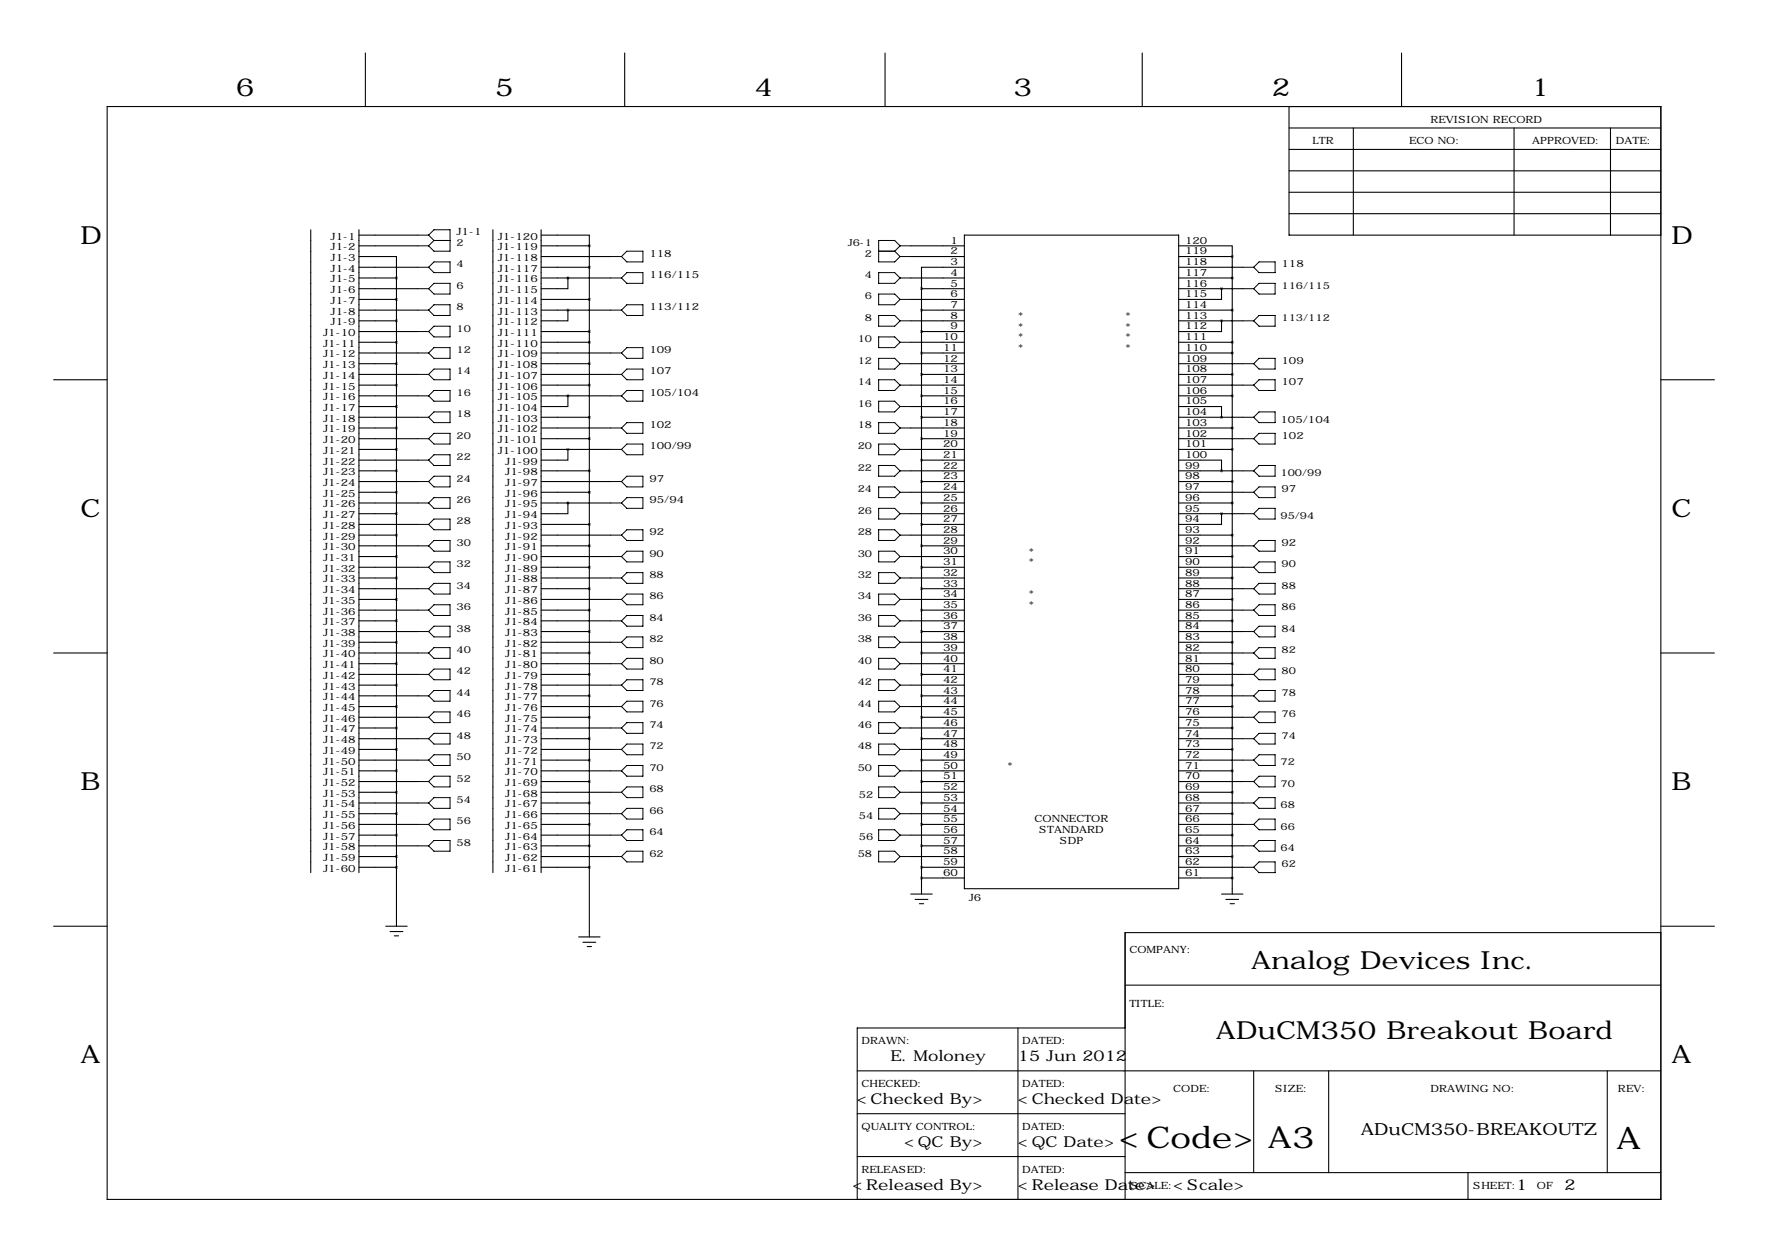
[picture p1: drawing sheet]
<svg xmlns="http://www.w3.org/2000/svg" width="419mm" height="297mm" viewBox="0 0 419 297" stroke-linecap="round" stroke-linejoin="round" font-family="sans-serif">
<g fill="none" stroke="#000" stroke-width=".25">
<path d="M86.6 12.6v12.7M148.1 12.6v12.7M209.8 12.6v12.7M270.8 12.6v12.7M332.2 12.6v12.7M25.4 25.3h368.3v259h-368.3zM305.6 30.3h88.1M305.6 35.4h88.1M305.6 25.3v30.4h88.1M320.8 30.3v25.4M358.9 30.3v25.4M381.8 30.3v25.4"/>
<path d="M73.7 54.5v152.4M85.1 55.7h14M85.1 54.5v152.4M85.1 58.3h14M116.8 54.5v152.4M128.3 55.7h11.4v2.6M128.3 58.3h11.4M128.3 54.5v152.4M139.7 58.3v163.8M215.9 58.3h12.7M228.6 55.7h50.8v155h-50.8zM279.4 58.3h12.7v2.5"/>
<path d="M305.6 40.5h88.1M305.6 45.6h88.1M305.6 50.7h88.1M85.1 60.8h8.9v5.1M85.1 63.4h14M85.1 65.9h8.9M85.1 68.4h14M85.1 71h8.9M85.1 73.5h14M85.1 76.1h8.9M85.1 78.6h14M94 65.9v153.7"/>
<path d="M128.3 60.8h16.5M128.3 63.4h11.4M128.3 65.9h16.5M128.3 71h11.4M128.3 73.5h16.5M128.3 78.6h11.4M134.6 73.5v2.6h-6.3M134.6 65.9v2.5h-6.3M215.9 60.8h12.7M215.9 65.9h12.7M215.9 71h12.7M215.9 76.1h12.7"/>
<path d="M218.4 68.4h10.2M218.4 73.5h10.2M218.4 78.6h10.2M218.4 68.4v143.5M228.6 63.4h-10.2v5M279.4 60.8h12.7M279.4 63.4h15.2M279.4 65.9h12.7M279.4 68.4h15.2M279.4 73.5h12.7M279.4 76.1h15.2M289.6 68.4v2.6h-10.2"/>
<path d="M289.6 76.1v2.5h-10.2M292.1 60.8v151.1M12.7 90h12.7M85.1 81.1h8.9M85.1 83.7h14M85.1 86.2h8.9M85.1 88.8h14M85.1 91.3h8.9M85.1 93.8h14M85.1 96.4h8.9M85.1 98.9h14M128.3 81.1h11.4"/>
<path d="M128.3 83.7h16.5M128.3 86.2h11.4M128.3 88.8h16.5M128.3 91.3h11.4M128.3 93.8h16.5M128.3 98.9h11.4M134.6 93.8v2.6h-6.3M215.9 81.1h12.7M215.9 86.2h12.7M215.9 91.3h12.7M215.9 96.4h12.7M218.4 83.7h10.2"/>
<path d="M218.4 88.8h10.2M218.4 93.8h10.2M218.4 98.9h10.2M279.4 96.4h10.2v2.5M279.4 81.1h12.7M279.4 83.7h12.7M279.4 86.2h15.2M279.4 88.8h12.7M279.4 91.3h15.2M279.4 93.8h12.7M279.4 98.9h15.2M393.7 90h12.7"/>
<path d="M85.1 101.5h8.9M85.1 104h14M85.1 106.5h8.9M85.1 109.1h14M85.1 111.6h8.9M85.1 114.2h14M85.1 116.7h8.9M85.1 119.2h14M128.3 101.5h16.5M128.3 104h11.4M128.3 106.5h16.5M128.3 111.6h11.4"/>
<path d="M128.3 114.2h16.5M128.3 116.7h11.4M128.3 119.2h16.5M134.6 119.2v2.6h-6.3M134.6 106.5v2.6h-6.3M215.9 101.5h12.7M215.9 106.5h12.7M215.9 111.6h12.7M215.9 116.7h12.7M218.4 104h10.2M218.4 109.1h10.2M218.4 114.2h10.2"/>
<path d="M218.4 119.2h10.2M279.4 109.1h10.2v2.5M279.4 101.5h12.7M279.4 104h15.2M279.4 106.5h12.7M279.4 111.6h15.2M279.4 114.2h12.7M279.4 116.7h15.2M279.4 119.2h12.7M85.1 121.8h8.9M85.1 124.3h14M85.1 126.9h8.9"/>
<path d="M85.1 129.4h14M85.1 131.9h8.9M85.1 134.5h14M85.1 137h8.9M85.1 139.6h14M128.3 124.3h11.4M128.3 126.9h16.5M128.3 129.4h11.4M128.3 131.9h16.5M128.3 134.5h11.4M128.3 137h16.5M128.3 139.6h11.4"/>
<path d="M215.9 121.8h12.7M215.9 126.9h12.7M215.9 131.9h12.7M215.9 137h12.7M218.4 124.3h10.2M218.4 129.4h10.2M218.4 134.5h10.2M218.4 139.6h10.2M279.4 121.8h15.2M279.4 126.9h12.7M279.4 129.4h15.2M279.4 131.9h12.7"/>
<path d="M279.4 134.5h15.2M279.4 137h12.7M279.4 139.6h15.2M289.6 121.8v2.5h-10.2M12.7 154.8h12.7M85.1 154.8h14M85.1 142.1h8.9M85.1 144.6h14M85.1 147.2h8.9M85.1 149.7h14M85.1 152.3h8.9M85.1 157.3h8.9"/>
<path d="M85.1 159.9h14M128.3 154.8h11.4M128.3 142.1h16.5M128.3 144.6h11.4M128.3 147.2h16.5M128.3 149.7h11.4M128.3 152.3h16.5M128.3 157.3h16.5M128.3 159.9h11.4M215.9 142.1h12.7M215.9 147.2h12.7M215.9 152.3h12.7"/>
<path d="M215.9 157.3h12.7M218.4 154.8h10.2M218.4 144.6h10.2M218.4 149.7h10.2M218.4 159.9h10.2M279.4 154.8h15.2M279.4 142.1h12.7M279.4 144.6h15.2M279.4 147.2h12.7M279.4 149.7h15.2M279.4 152.3h12.7M279.4 157.3h12.7"/>
<path d="M279.4 159.9h15.2M393.7 154.8h12.7M85.1 162.4h8.9M85.1 165h14M85.1 167.5h8.9M85.1 170h14M85.1 172.6h8.9M85.1 175.1h14M85.1 177.7h8.9M128.3 162.4h16.5M128.3 165h11.4M128.3 167.5h16.5"/>
<path d="M128.3 170h11.4M128.3 172.6h16.5M128.3 175.1h11.4M128.3 177.7h16.5M215.9 162.4h12.7M215.9 167.5h12.7M215.9 172.6h12.7M215.9 177.7h12.7M218.4 165h10.2M218.4 170h10.2M218.4 175.1h10.2M279.4 162.4h12.7"/>
<path d="M279.4 165h15.2M279.4 167.5h12.7M279.4 170h15.2M279.4 172.6h12.7M279.4 175.1h15.2M279.4 177.7h12.7M85.1 180.2h14M85.1 182.7h8.9M85.1 185.3h14M85.1 187.8h8.9M85.1 190.4h14M85.1 192.9h8.9"/>
<path d="M85.1 195.4h14M85.1 198h8.9M128.3 180.2h11.4M128.3 182.7h16.5M128.3 185.3h11.4M128.3 187.8h16.5M128.3 190.4h11.4M128.3 192.9h16.5M128.3 195.4h11.4M128.3 198h16.5M215.9 182.7h12.7M215.9 187.8h12.7"/>
<path d="M215.9 192.9h12.7M215.9 198h12.7M218.4 180.2h10.2M218.4 185.3h10.2M218.4 190.4h10.2M218.4 195.4h10.2M279.4 180.2h15.2M279.4 182.7h12.7M279.4 185.3h15.2M279.4 187.8h12.7M279.4 190.4h15.2M279.4 192.9h12.7"/>
<path d="M279.4 195.4h15.2M279.4 198h12.7M12.7 219.6h12.7M85.1 200.5h14M85.1 203.1h8.9M85.1 205.6h8.9M91.4 219.6h5.1M128.3 200.5h11.4M128.3 203.1h16.5M128.3 205.6h11.4M215.9 203.1h12.7M215.9 211.9h5.1"/>
<path d="M216.9 213.2h3.1M217.9 214.2h1M218.4 200.5h10.2M218.4 205.6h10.2M218.4 208.1h10.2M279.4 200.5h15.2M279.4 203.1h12.7M279.4 205.6h15.2M279.4 208.1h12.7M289.6 211.9h5M290.6 213.2h3M291.6 214.2h1"/>
<path d="M393.7 219.6h12.7M92.5 220.8h3M93.5 221.9h1M137.2 222.1h5M138.2 223.4h3M139.2 224.4h1M266.7 233.5h127M393.7 221.1h-127v63.2M203.2 253.9h190.5M241.3 243.7v40.6M266.7 243.7h-63.5v40.6M297.2 253.9v24.1"/>
<path d="M315 253.9v24.1M381 253.9v24.1M203.2 264h63.5M203.2 274.2h63.5M266.7 278h127M348 278v6.3"/>
</g>
<g fill="none" stroke="#000" stroke-width=".24">
<path d="M99.1 58.3h2.5M99.1 55.7h2.5M101.6 55.7l1.3-1.2h3.8v5h-3.8l-1.3-1.2M101.6 55.7l1.3 1.3M102.9 57h3.8M102.9 57l-1.3 1.3M148.6 59.5h3.8v2.6h-3.8l-1.3-1.3zM208.3 59.5h3.8M212.1 59.5l1.3 1.3M213.4 58.3h2.5M213.4 58.3l-1.3-1.3h-3.8v5.1h3.8l1.3-1.3M213.4 58.3l-1.3 1.2"/>
<path d="M99.1 63.4h2.5M99.1 68.4h2.5M99.1 73.5h2.5M99.1 78.6h2.5M101.6 63.4l1.3-1.3h3.8v2.5h-3.8zM101.6 68.4l1.3-1.2h3.8v2.5h-3.8zM101.6 78.6l1.3-1.3h3.8v2.6h-3.8zM102.9 72.2h3.8v2.6h-3.8l-1.3-1.3zM144.8 73.5h2.5M144.8 65.9h2.5M144.8 60.8h2.5M147.3 65.9l1.3-1.3h3.8v2.6h-3.8z"/>
<path d="M148.6 72.2h3.8v2.6h-3.8l-1.3-1.3zM208.3 64.6h3.8l1.3 1.3-1.3 1.3h-3.8zM208.3 69.7h3.8l1.3 1.3-1.3 1.2h-3.8zM208.3 74.8h3.8l1.3 1.3-1.3 1.2h-3.8zM208.3 79.9h3.8l1.3 1.2-1.3 1.3h-3.8zM213.4 65.9h2.5M213.4 76.1h2.5M213.4 60.8h2.5M213.4 71h2.5M294.6 63.4h2.6M294.6 68.4h2.6M294.6 76.1h2.6"/>
<path d="M297.2 63.4l1.2-1.3h3.9v2.5h-3.9zM297.2 76.1l1.2-1.3h3.9v2.5h-3.9zM298.4 67.2h3.9v2.5h-3.9l-1.2-1.3zM99.1 83.7h2.5M99.1 88.8h2.5M99.1 93.8h2.5M99.1 98.9h2.5M101.6 88.8l1.3-1.3h3.8v2.5h-3.8zM101.6 93.8l1.3-1.2h3.8v2.5h-3.8zM102.9 82.4h3.8v2.5h-3.8l-1.3-1.2zM102.9 97.6h3.8v2.6h-3.8l-1.3-1.3zM144.8 83.7h2.5"/>
<path d="M144.8 88.8h2.5M144.8 93.8h2.5M147.3 88.8l1.3-1.3h3.8v2.5h-3.8zM147.3 93.8l1.3-1.2h3.8v2.5h-3.8zM148.6 82.4h3.8v2.5h-3.8l-1.3-1.2zM208.3 84.9h3.8l1.3 1.3-1.3 1.3h-3.8zM208.3 90h3.8l1.3 1.3-1.3 1.3h-3.8zM208.3 95.1h3.8l1.3 1.3-1.3 1.2h-3.8zM213.4 81.1h2.5M213.4 86.2h2.5M213.4 91.3h2.5M213.4 96.4h2.5"/>
<path d="M294.6 98.9h2.6M294.6 86.2h2.6M294.6 91.3h2.6M297.2 91.3l1.2-1.3h3.9v2.6h-3.9zM298.4 84.9h3.9v2.6h-3.9l-1.2-1.3zM298.4 97.6h3.9v2.6h-3.9l-1.2-1.3zM99.1 104h2.5M99.1 109.1h2.5M99.1 114.2h2.5M99.1 119.2h2.5M101.6 104l1.3-1.3h3.8v2.6h-3.8zM101.6 114.2l1.3-1.3h3.8v2.5h-3.8z"/>
<path d="M101.6 119.2l1.3-1.2h3.8v2.5h-3.8zM102.9 107.8h3.8v2.5h-3.8l-1.3-1.2zM144.8 114.2h2.5M144.8 119.2h2.5M144.8 106.5h2.5M144.8 101.5h2.5M147.3 101.5l1.3-1.3h3.8v2.5h-3.8zM147.3 106.5l1.3-1.2h3.8v2.5h-3.8zM147.3 114.2l1.3-1.3h3.8v2.5h-3.8zM148.6 118h3.8v2.5h-3.8l-1.3-1.3zM208.3 100.2h3.8l1.3 1.3-1.3 1.2h-3.8zM208.3 105.3h3.8l1.3 1.2-1.3 1.3h-3.8z"/>
<path d="M208.3 110.3h3.8l1.3 1.3-1.3 1.3h-3.8zM208.3 115.4h3.8l1.3 1.3-1.3 1.3h-3.8zM213.4 106.5h2.5M213.4 111.6h2.5M213.4 101.5h2.5M213.4 116.7h2.5M294.6 104h2.6M294.6 111.6h2.6M294.6 116.7h2.6M297.2 116.7l1.2-1.3h3.9v2.6h-3.9zM298.4 102.7h3.9v2.6h-3.9l-1.2-1.3zM298.4 110.3h3.9v2.6h-3.9l-1.2-1.3z"/>
<path d="M99.1 124.3h2.5M99.1 129.4h2.5M99.1 134.5h2.5M99.1 139.6h2.5M101.6 124.3l1.3-1.3h3.8v2.6h-3.8zM101.6 129.4l1.3-1.3h3.8v2.6h-3.8zM101.6 134.5l1.3-1.3h3.8v2.5h-3.8zM101.6 139.6l1.3-1.3h3.8v2.5h-3.8zM144.8 131.9h2.5M144.8 137h2.5M144.8 126.9h2.5M147.3 126.9l1.3-1.3h3.8v2.5h-3.8z"/>
<path d="M147.3 131.9l1.3-1.2h3.8v2.5h-3.8zM147.3 137l1.3-1.3h3.8v2.6h-3.8zM208.3 120.5h3.8l1.3 1.3-1.3 1.2h-3.8zM208.3 125.6h3.8l1.3 1.3-1.3 1.2h-3.8zM208.3 130.7h3.8l1.3 1.2-1.3 1.3h-3.8zM208.3 135.7h3.8l1.3 1.3-1.3 1.3h-3.8zM213.4 131.9h2.5M213.4 137h2.5M213.4 121.8h2.5M213.4 126.9h2.5M294.6 129.4h2.6M294.6 134.5h2.6"/>
<path d="M294.6 139.6h2.6M294.6 121.8h2.6M298.4 120.5h3.9v2.5h-3.9l-1.2-1.2zM298.4 128.1h3.9v2.6h-3.9l-1.2-1.3zM298.4 133.2h3.9v2.5h-3.9l-1.2-1.2zM298.4 138.3h3.9v2.5h-3.9l-1.2-1.2zM99.1 144.6h2.5M99.1 149.7h2.5M99.1 154.8h2.5M99.1 159.9h2.5M101.6 149.7l1.3-1.3h3.8v2.6h-3.8zM101.6 154.8l1.3-1.3h3.8v2.6h-3.8z"/>
<path d="M101.6 159.9l1.3-1.3h3.8v2.5h-3.8zM102.9 143.4h3.8v2.5h-3.8l-1.3-1.3zM144.8 142.1h2.5M144.8 147.2h2.5M144.8 152.3h2.5M144.8 157.3h2.5M147.3 142.1l1.3-1.3h3.8v2.6h-3.8zM147.3 152.3l1.3-1.3h3.8v2.5h-3.8zM147.3 157.3l1.3-1.2h3.8v2.5h-3.8zM148.6 145.9h3.8v2.5h-3.8l-1.3-1.2zM208.3 140.8h3.8l1.3 1.3-1.3 1.3h-3.8zM208.3 145.9h3.8l1.3 1.3-1.3 1.2h-3.8z"/>
<path d="M208.3 151h3.8l1.3 1.3-1.3 1.2h-3.8zM208.3 156.1h3.8l1.3 1.2-1.3 1.3h-3.8zM213.4 142.1h2.5M213.4 147.2h2.5M213.4 152.3h2.5M213.4 157.3h2.5M294.6 144.6h2.6M294.6 149.7h2.6M294.6 154.8h2.6M294.6 159.9h2.6M297.2 154.8l1.2-1.3h3.9v2.6h-3.9zM298.4 143.4h3.9v2.5h-3.9l-1.2-1.3z"/>
<path d="M298.4 148.4h3.9v2.6h-3.9l-1.2-1.3zM298.4 158.6h3.9v2.5h-3.9l-1.2-1.2zM99.1 165h2.5M99.1 170h2.5M99.1 175.1h2.5M101.6 165l1.3-1.3h3.8v2.5h-3.8zM101.6 170l1.3-1.2h3.8v2.5h-3.8zM101.6 175.1l1.3-1.3h3.8v2.6h-3.8zM144.8 162.4h2.5M144.8 167.5h2.5M144.8 172.6h2.5M144.8 177.7h2.5"/>
<path d="M147.3 162.4l1.3-1.3h3.8v2.6h-3.8zM147.3 167.5l1.3-1.3h3.8v2.6h-3.8zM147.3 177.7l1.3-1.3h3.8v2.5h-3.8zM148.6 171.3h3.8v2.5h-3.8l-1.3-1.2zM208.3 161.1h3.8l1.3 1.3-1.3 1.3h-3.8zM208.3 166.2h3.8l1.3 1.3-1.3 1.3h-3.8zM208.3 171.3h3.8l1.3 1.3-1.3 1.2h-3.8zM208.3 176.4h3.8l1.3 1.3-1.3 1.2h-3.8zM213.4 162.4h2.5M213.4 167.5h2.5M213.4 172.6h2.5M213.4 177.7h2.5"/>
<path d="M294.6 165h2.6M294.6 170h2.6M294.6 175.1h2.6M298.4 163.7h3.9v2.5h-3.9l-1.2-1.2zM298.4 168.8h3.9v2.5h-3.9l-1.2-1.3zM298.4 173.8h3.9v2.6h-3.9l-1.2-1.3zM298.4 178.9h3.9v2.6h-3.9l-1.2-1.3zM99.1 180.2h2.5M99.1 185.3h2.5M99.1 190.4h2.5M99.1 195.4h2.5M101.6 180.2l1.3-1.3h3.8v2.6h-3.8z"/>
<path d="M101.6 195.4l1.3-1.2h3.8v2.5h-3.8zM102.9 184h3.8v2.5h-3.8l-1.3-1.2zM102.9 189.1h3.8v2.5h-3.8l-1.3-1.2zM144.8 182.7h2.5M144.8 187.8h2.5M144.8 192.9h2.5M144.8 198h2.5M147.3 187.8l1.3-1.3h3.8v2.6h-3.8zM147.3 192.9l1.3-1.3h3.8v2.6h-3.8zM148.6 181.5h3.8v2.5h-3.8l-1.3-1.3zM148.6 196.7h3.8v2.5h-3.8l-1.3-1.2zM208.3 181.5h3.8l1.3 1.2-1.3 1.3h-3.8z"/>
<path d="M208.3 186.5h3.8l1.3 1.3-1.3 1.3h-3.8zM208.3 191.6h3.8l1.3 1.3-1.3 1.3h-3.8zM208.3 196.7h3.8l1.3 1.3-1.3 1.2h-3.8zM213.4 182.7h2.5M213.4 187.8h2.5M213.4 192.9h2.5M213.4 198h2.5M294.6 180.2h2.6M294.6 185.3h2.6M294.6 190.4h2.6M294.6 195.4h2.6M298.4 184h3.9v2.5h-3.9l-1.2-1.2z"/>
<path d="M298.4 189.1h3.9v2.5h-3.9l-1.2-1.2zM298.4 194.2h3.9v2.5h-3.9l-1.2-1.3zM298.4 199.2h3.9v2.6h-3.9l-1.2-1.3zM99.1 200.5h2.5M101.6 200.5l1.3-1.3h3.8v2.6h-3.8zM144.8 203.1h2.5M148.6 201.8h3.8v2.5h-3.8l-1.3-1.2zM208.3 201.8h3.8l1.3 1.3-1.3 1.2h-3.8zM213.4 203.1h2.5M294.6 200.5h2.6M294.6 205.6h2.6M297.2 205.6l1.2-1.3h3.9v2.6h-3.9z"/>
</g>
<path d="M218.4 73.5a.05 .05 0 0 0 .1 0 .05 .05 0 0 0-.1 0zM218.4 68.4a.05 .05 0 0 0 .1 0 .05 .05 0 0 0-.1 0zM218.4 78.6a.05 .05 0 0 0 .1 0 .05 .05 0 0 0-.1 0zM218.4 83.7a.05 .05 0 0 0 .1 0 .05 .05 0 0 0-.1 0zM218.4 88.8a.05 .05 0 0 0 .1 0 .05 .05 0 0 0-.1 0zM218.4 93.8a.05 .05 0 0 0 .1 0 .05 .05 0 0 0-.1 0zM218.4 98.9a.05 .05 0 0 0 .1 0 .05 .05 0 0 0-.1 0zM218.4 104a.05 .05 0 0 0 .1 0 .05 .05 0 0 0-.1 0zM218.4 109.1a.05 .05 0 0 0 .1 0 .05 .05 0 0 0-.1 0zM218.4 114.2a.05 .05 0 0 0 .1 0 .05 .05 0 0 0-.1 0zM218.4 119.2a.05 .05 0 0 0 .1 0 .05 .05 0 0 0-.1 0zM218.4 124.3a.05 .05 0 0 0 .1 0 .05 .05 0 0 0-.1 0zM218.4 129.4a.05 .05 0 0 0 .1 0 .05 .05 0 0 0-.1 0zM218.4 134.5a.05 .05 0 0 0 .1 0 .05 .05 0 0 0-.1 0zM218.4 139.6a.05 .05 0 0 0 .1 0 .05 .05 0 0 0-.1 0zM218.4 144.6a.05 .05 0 0 0 .1 0 .05 .05 0 0 0-.1 0zM218.4 149.7a.05 .05 0 0 0 .1 0 .05 .05 0 0 0-.1 0zM218.4 154.8a.05 .05 0 0 0 .1 0 .05 .05 0 0 0-.1 0zM218.4 159.9a.05 .05 0 0 0 .1 0 .05 .05 0 0 0-.1 0zM218.4 165a.05 .05 0 0 0 .1 0 .05 .05 0 0 0-.1 0zM218.4 170a.05 .05 0 0 0 .1 0 .05 .05 0 0 0-.1 0zM218.4 175.1a.05 .05 0 0 0 .1 0 .05 .05 0 0 0-.1 0zM218.4 180.2a.05 .05 0 0 0 .1 0 .05 .05 0 0 0-.1 0zM218.4 185.3a.05 .05 0 0 0 .1 0 .05 .05 0 0 0-.1 0zM289.5 76.1a.05 .05 0 0 0 .1 0 .05 .05 0 0 0-.1 0zM218.4 190.4a.05 .05 0 0 0 .1 0 .05 .05 0 0 0-.1 0zM218.4 200.5a.05 .05 0 0 0 .1 0 .05 .05 0 0 0-.1 0zM218.4 195.4a.05 .05 0 0 0 .1 0 .05 .05 0 0 0-.1 0zM218.4 205.6a.05 .05 0 0 0 .1 0 .05 .05 0 0 0-.1 0zM218.4 208.1a.05 .05 0 0 0 .1 0 .05 .05 0 0 0-.1 0zM289.5 121.8a.05 .05 0 0 0 .1 0 .05 .05 0 0 0-.1 0zM289.5 111.6a.05 .05 0 0 0 .1 0 .05 .05 0 0 0-.1 0zM289.5 98.9a.05 .05 0 0 0 .1 0 .05 .05 0 0 0-.1 0zM289.5 68.4a.05 .05 0 0 0 .1 0 .05 .05 0 0 0-.1 0z" fill="#000" stroke="#000" stroke-width=".63"/>
<text font-size="7.3" x="383.2" y="272.3">A</text>
<g font-size="7.1">
<text x="265.2" y="272.2">&lt;Code&gt;</text>
<text x="300.6" y="272.2">A3</text>
</g>
<g font-size="5.9">
<text x="55.9" y="22.7">6</text>
<text x="117.3" y="22.7">5</text>
<text x="178.8" y="22.7">4</text>
<text x="240.3" y="22.7">3</text>
<text x="301.5" y="22.7">2</text>
<text x="363" y="22.7">1</text>
<text x="19" y="57.8">D</text>
<text x="396.2" y="57.8">D</text>
<text x="19" y="122.5">C</text>
<text x="396.2" y="122.5">C</text>
<text x="19" y="187.3">B</text>
<text x="396.2" y="187.3">B</text>
<text x="296.6" y="229.8">Analog Devices Inc.</text>
<text x="288.2" y="246.3">ADuCM350 Breakout Board</text>
<text x="19" y="252.1">A</text>
<text x="396.2" y="252.1">A</text>
</g>
<text font-size="4" x="322.6" y="269.1">ADuCM350-BREAKOUTZ</text>
<g font-size="3.6">
<text x="211.1" y="251.6">E. Moloney</text>
<text x="241.3" y="251.6">15 Jun 2012</text>
<text x="203.1" y="261.8">&lt;Checked By&gt;</text>
<text x="241.3" y="261.8">&lt;Checked Date&gt;</text>
<text x="214.3" y="271.9">&lt;QC By&gt;</text>
<text x="241.3" y="271.9">&lt;QC Date&gt;</text>
<text x="202.1" y="282.1">&lt;Released By&gt;</text>
<text x="241.3" y="282.1">&lt;Release Date&gt;</text>
<text x="278.1" y="282.1">&lt;Scale&gt;</text>
<text x="359.4" y="282.1">1</text>
<text x="370.8" y="282.1">2</text>
</g>
<g font-size="2.4">
<text x="339.1" y="29.1">REVISION RECORD</text>
<text x="311.1" y="34.1">LTR</text>
<text x="334" y="34.1">ECO NO:</text>
<text x="363.2" y="34.1">APPROVED:</text>
<text x="383" y="34.1">DATE:</text>
<text x="78.3" y="56.8">J1-1</text>
<text x="78.3" y="59.3">J1-2</text>
<text x="108.2" y="55.7">J1-1</text>
<text x="118" y="59.3">J1-119</text>
<text x="118" y="56.8">J1-120</text>
<text x="225.3" y="57.8">1</text>
<text x="280.9" y="57.8">120</text>
<text x="78.3" y="61.9">J1-3</text>
<text x="78.3" y="64.4">J1-4</text>
<text x="118" y="64.4">J1-117</text>
<text x="118" y="61.9">J1-118</text>
<text x="153.9" y="65.9">116/115</text>
<text x="153.9" y="60.8">118</text>
<text x="225.3" y="65.4">4</text>
<text x="225.3" y="62.9">3</text>
<text x="225.3" y="60.3">2</text>
<text x="280.9" y="60.3">119</text>
<text x="280.9" y="62.9">118</text>
<text x="280.9" y="65.4">117</text>
<text x="303.8" y="63.4">118</text>
<text x="78.3" y="66.9">J1-5</text>
<text x="78.3" y="69.5">J1-6</text>
<text x="118" y="69.5">J1-115</text>
<text x="118" y="66.9">J1-116</text>
<text x="225.3" y="70.5">6</text>
<text x="225.3" y="67.9">5</text>
<text x="280.9" y="67.9">116</text>
<text x="280.9" y="70.5">115</text>
<text x="78.3" y="72">J1-7</text>
<text x="78.3" y="74.6">J1-8</text>
<text x="78.3" y="77.1">J1-9</text>
<text x="118" y="77.1">J1-112</text>
<text x="118" y="74.6">J1-113</text>
<text x="118" y="72">J1-114</text>
<text x="153.9" y="73.5">113/112</text>
<text x="225.3" y="75.6">8</text>
<text x="225.3" y="73">7</text>
<text x="241.3" y="75.6">*</text>
<text x="266.7" y="75.6">*</text>
<text x="280.9" y="73">114</text>
<text x="280.9" y="75.6">113</text>
<text x="76.6" y="79.6">J1-10</text>
<text x="76.6" y="82.2">J1-11</text>
<text x="118" y="82.2">J1-110</text>
<text x="118" y="79.6">J1-111</text>
<text x="153.9" y="83.7">109</text>
<text x="223.5" y="83.2">11</text>
<text x="223.5" y="80.6">10</text>
<text x="225.3" y="78.1">9</text>
<text x="241.3" y="83.2">*</text>
<text x="241.3" y="80.7">*</text>
<text x="241.3" y="78.1">*</text>
<text x="266.7" y="83.2">*</text>
<text x="266.7" y="80.7">*</text>
<text x="266.7" y="78.1">*</text>
<text x="280.9" y="78.1">112</text>
<text x="280.9" y="80.6">111</text>
<text x="280.9" y="83.2">110</text>
<text x="76.6" y="84.7">J1-12</text>
<text x="76.6" y="87.3">J1-13</text>
<text x="76.6" y="89.8">J1-14</text>
<text x="118" y="89.8">J1-107</text>
<text x="118" y="87.3">J1-108</text>
<text x="118" y="84.7">J1-109</text>
<text x="153.9" y="88.8">107</text>
<text x="223.5" y="88.3">13</text>
<text x="223.5" y="85.7">12</text>
<text x="280.9" y="85.7">109</text>
<text x="280.9" y="88.3">108</text>
<text x="303.8" y="86.2">109</text>
<text x="76.6" y="92.3">J1-15</text>
<text x="76.6" y="94.9">J1-16</text>
<text x="118" y="94.9">J1-105</text>
<text x="118" y="92.3">J1-106</text>
<text x="153.9" y="93.8">105/104</text>
<text x="223.5" y="95.9">16</text>
<text x="223.5" y="93.3">15</text>
<text x="223.5" y="90.8">14</text>
<text x="280.9" y="90.8">107</text>
<text x="280.9" y="93.3">106</text>
<text x="280.9" y="95.9">105</text>
<text x="303.8" y="91.3">107</text>
<text x="76.6" y="97.4">J1-17</text>
<text x="76.6" y="100">J1-18</text>
<text x="118" y="100">J1-103</text>
<text x="118" y="97.4">J1-104</text>
<text x="153.9" y="101.5">102</text>
<text x="223.5" y="101">18</text>
<text x="223.5" y="98.4">17</text>
<text x="280.9" y="98.4">104</text>
<text x="280.9" y="101">103</text>
<text x="303.5" y="100.2">105/104</text>
<text x="76.6" y="102.5">J1-19</text>
<text x="76.6" y="105">J1-20</text>
<text x="76.6" y="107.6">J1-21</text>
<text x="118" y="107.6">J1-100</text>
<text x="118" y="105">J1-101</text>
<text x="118" y="102.5">J1-102</text>
<text x="153.9" y="106.5">100/99</text>
<text x="223.5" y="106">20</text>
<text x="223.5" y="103.5">19</text>
<text x="280.9" y="103.5">102</text>
<text x="280.9" y="106">101</text>
<text x="303.8" y="104">102</text>
<text x="76.6" y="110.1">J1-22</text>
<text x="76.6" y="112.7">J1-23</text>
<text x="119.8" y="112.7">J1-98</text>
<text x="119.8" y="110.1">J1-99</text>
<text x="223.5" y="113.7">23</text>
<text x="223.5" y="111.1">22</text>
<text x="223.5" y="108.6">21</text>
<text x="280.9" y="108.6">100</text>
<text x="280.9" y="111.1">99</text>
<text x="280.9" y="113.7">98</text>
<text x="76.6" y="115.2">J1-24</text>
<text x="76.6" y="117.7">J1-25</text>
<text x="119.8" y="117.7">J1-96</text>
<text x="119.8" y="115.2">J1-97</text>
<text x="153.9" y="119.2">95/94</text>
<text x="153.9" y="114.2">97</text>
<text x="223.5" y="118.7">25</text>
<text x="223.5" y="116.2">24</text>
<text x="280.9" y="116.2">97</text>
<text x="280.9" y="118.7">96</text>
<text x="303.8" y="116.7">97</text>
<text x="76.6" y="120.3">J1-26</text>
<text x="76.6" y="122.8">J1-27</text>
<text x="76.6" y="125.4">J1-28</text>
<text x="119.8" y="125.4">J1-93</text>
<text x="119.8" y="122.8">J1-94</text>
<text x="119.8" y="120.3">J1-95</text>
<text x="223.5" y="123.8">27</text>
<text x="223.5" y="121.3">26</text>
<text x="280.9" y="121.3">95</text>
<text x="280.9" y="123.8">94</text>
<text x="76.6" y="127.9">J1-29</text>
<text x="76.6" y="130.4">J1-30</text>
<text x="119.8" y="130.4">J1-91</text>
<text x="119.8" y="127.9">J1-92</text>
<text x="153.9" y="126.9">92</text>
<text x="223.5" y="131.4">30</text>
<text x="223.5" y="128.9">29</text>
<text x="223.5" y="126.4">28</text>
<text x="243.8" y="131.5">*</text>
<text x="280.9" y="126.4">93</text>
<text x="280.9" y="128.9">92</text>
<text x="280.9" y="131.4">91</text>
<text x="303.8" y="129.4">92</text>
<text x="76.6" y="133">J1-31</text>
<text x="76.6" y="135.5">J1-32</text>
<text x="119.8" y="135.5">J1-89</text>
<text x="119.8" y="133">J1-90</text>
<text x="223.5" y="136.5">32</text>
<text x="223.5" y="134">31</text>
<text x="243.8" y="134">*</text>
<text x="280.9" y="134">90</text>
<text x="280.9" y="136.5">89</text>
<text x="76.6" y="138.1">J1-33</text>
<text x="76.6" y="140.6">J1-34</text>
<text x="76.6" y="143.1">J1-35</text>
<text x="119.8" y="143.1">J1-86</text>
<text x="119.8" y="140.6">J1-87</text>
<text x="119.8" y="138.1">J1-88</text>
<text x="223.5" y="141.6">34</text>
<text x="223.5" y="139.1">33</text>
<text x="243.8" y="141.6">*</text>
<text x="280.9" y="139.1">88</text>
<text x="280.9" y="141.6">87</text>
<text x="76.6" y="145.7">J1-36</text>
<text x="76.6" y="148.2">J1-37</text>
<text x="119.8" y="148.2">J1-84</text>
<text x="119.8" y="145.7">J1-85</text>
<text x="223.5" y="149.2">37</text>
<text x="223.5" y="146.7">36</text>
<text x="223.5" y="144.1">35</text>
<text x="243.8" y="144.2">*</text>
<text x="280.9" y="144.1">86</text>
<text x="280.9" y="146.7">85</text>
<text x="280.9" y="149.2">84</text>
<text x="76.6" y="150.8">J1-38</text>
<text x="76.6" y="153.3">J1-39</text>
<text x="76.6" y="155.8">J1-40</text>
<text x="119.8" y="155.8">J1-81</text>
<text x="119.8" y="153.3">J1-82</text>
<text x="119.8" y="150.8">J1-83</text>
<text x="223.5" y="154.3">39</text>
<text x="223.5" y="151.8">38</text>
<text x="280.9" y="151.8">83</text>
<text x="280.9" y="154.3">82</text>
<text x="76.6" y="158.4">J1-41</text>
<text x="76.6" y="160.9">J1-42</text>
<text x="119.8" y="160.9">J1-79</text>
<text x="119.8" y="158.4">J1-80</text>
<text x="223.5" y="161.9">42</text>
<text x="223.5" y="159.4">41</text>
<text x="223.5" y="156.8">40</text>
<text x="280.9" y="156.8">81</text>
<text x="280.9" y="159.4">80</text>
<text x="280.9" y="161.9">79</text>
<text x="76.6" y="163.5">J1-43</text>
<text x="76.6" y="166">J1-44</text>
<text x="119.8" y="166">J1-77</text>
<text x="119.8" y="163.5">J1-78</text>
<text x="223.5" y="167">44</text>
<text x="223.5" y="164.5">43</text>
<text x="280.9" y="164.5">78</text>
<text x="280.9" y="167">77</text>
<text x="76.6" y="168.5">J1-45</text>
<text x="76.6" y="171.1">J1-46</text>
<text x="76.6" y="173.6">J1-47</text>
<text x="119.8" y="173.6">J1-74</text>
<text x="119.8" y="171.1">J1-75</text>
<text x="119.8" y="168.5">J1-76</text>
<text x="223.5" y="172.1">46</text>
<text x="223.5" y="169.5">45</text>
<text x="280.9" y="169.5">76</text>
<text x="280.9" y="172.1">75</text>
<text x="76.6" y="176.2">J1-48</text>
<text x="76.6" y="178.7">J1-49</text>
<text x="119.8" y="178.7">J1-72</text>
<text x="119.8" y="176.2">J1-73</text>
<text x="223.5" y="179.7">49</text>
<text x="223.5" y="177.2">48</text>
<text x="223.5" y="174.6">47</text>
<text x="280.9" y="174.6">74</text>
<text x="280.9" y="177.2">73</text>
<text x="280.9" y="179.7">72</text>
<text x="76.6" y="181.2">J1-50</text>
<text x="76.6" y="183.8">J1-51</text>
<text x="119.8" y="183.8">J1-70</text>
<text x="119.8" y="181.2">J1-71</text>
<text x="223.5" y="184.8">51</text>
<text x="223.5" y="182.2">50</text>
<text x="238.8" y="182.3">*</text>
<text x="280.9" y="182.2">71</text>
<text x="280.9" y="184.8">70</text>
<text x="76.6" y="186.3">J1-52</text>
<text x="76.6" y="188.9">J1-53</text>
<text x="76.6" y="191.4">J1-54</text>
<text x="119.8" y="191.4">J1-67</text>
<text x="119.8" y="188.9">J1-68</text>
<text x="119.8" y="186.3">J1-69</text>
<text x="223.5" y="189.9">53</text>
<text x="223.5" y="187.3">52</text>
<text x="280.9" y="187.3">69</text>
<text x="280.9" y="189.9">68</text>
<text x="76.6" y="193.9">J1-55</text>
<text x="76.6" y="196.5">J1-56</text>
<text x="119.8" y="196.5">J1-65</text>
<text x="119.8" y="193.9">J1-66</text>
<text x="223.5" y="197.5">56</text>
<text x="223.5" y="194.9">55</text>
<text x="223.5" y="192.4">54</text>
<text x="245.2" y="195">CONNECTOR</text>
<text x="246.3" y="197.5">STANDARD</text>
<text x="280.9" y="192.4">67</text>
<text x="280.9" y="194.9">66</text>
<text x="280.9" y="197.5">65</text>
<text x="76.6" y="199">J1-57</text>
<text x="76.6" y="201.6">J1-58</text>
<text x="119.8" y="201.6">J1-63</text>
<text x="119.8" y="199">J1-64</text>
<text x="223.5" y="202.6">58</text>
<text x="223.5" y="200">57</text>
<text x="251.2" y="200.1">SDP</text>
<text x="280.9" y="200">64</text>
<text x="280.9" y="202.6">63</text>
<text x="76.6" y="204.1">J1-59</text>
<text x="76.6" y="206.6">J1-60</text>
<text x="119.8" y="206.6">J1-61</text>
<text x="119.8" y="204.1">J1-62</text>
<text x="223.5" y="207.6">60</text>
<text x="223.5" y="205.1">59</text>
<text x="280.9" y="205.1">62</text>
<text x="280.9" y="207.6">61</text>
<text x="229.6" y="213.5">J6</text>
<text x="267.7" y="225.9">COMPANY:</text>
<text x="267.7" y="238.6">TITLE:</text>
<text x="204.2" y="247.5">DRAWN:</text>
<text x="242.3" y="247.5">DATED:</text>
<text x="204.2" y="257.7">CHECKED:</text>
<text x="242.3" y="257.7">DATED:</text>
<text x="278.1" y="258.9">CODE:</text>
<text x="302.3" y="258.9">SIZE:</text>
<text x="339.1" y="258.9">DRAWING NO:</text>
<text x="383.5" y="258.9">REV:</text>
<text x="204.2" y="267.8">QUALITY CONTROL:</text>
<text x="242.3" y="267.8">DATED:</text>
<text x="204.2" y="278">RELEASED:</text>
<text x="242.3" y="278">DATED:</text>
<text x="268" y="281.8">SCALE:</text>
<text x="349.2" y="281.8">SHEET:</text>
<text x="364.3" y="281.8">OF</text>
</g>
<g font-size="2.3">
<text x="108.2" y="58.3">2</text>
<text x="201" y="58.3">J6-1</text>
<text x="108.2" y="63.4">4</text>
<text x="205" y="60.8">2</text>
<text x="205" y="65.9">4</text>
<text x="108.2" y="68.4">6</text>
<text x="205" y="71">6</text>
<text x="303.8" y="68.4">116/115</text>
<text x="108.2" y="73.5">8</text>
<text x="205" y="76.1">8</text>
<text x="303.8" y="76.1">113/112</text>
<text x="108.2" y="78.6">10</text>
<text x="108.2" y="83.7">12</text>
<text x="203.3" y="81.1">10</text>
<text x="108.2" y="88.8">14</text>
<text x="203.3" y="86.2">12</text>
<text x="108.2" y="93.8">16</text>
<text x="203.3" y="91.3">14</text>
<text x="108.2" y="98.9">18</text>
<text x="203.3" y="96.4">16</text>
<text x="203.3" y="101.5">18</text>
<text x="108.2" y="104">20</text>
<text x="203.3" y="106.5">20</text>
<text x="108.2" y="109.1">22</text>
<text x="203.3" y="111.6">22</text>
<text x="303.5" y="112.9">100/99</text>
<text x="108.2" y="114.2">24</text>
<text x="108.2" y="119.2">26</text>
<text x="203.3" y="116.7">24</text>
<text x="108.2" y="124.3">28</text>
<text x="203.3" y="121.8">26</text>
<text x="303.5" y="123">95/94</text>
<text x="108.2" y="129.4">30</text>
<text x="153.9" y="131.9">90</text>
<text x="203.3" y="126.9">28</text>
<text x="203.3" y="131.9">30</text>
<text x="108.2" y="134.5">32</text>
<text x="153.9" y="137">88</text>
<text x="203.3" y="137">32</text>
<text x="303.8" y="134.5">90</text>
<text x="108.2" y="139.6">34</text>
<text x="153.9" y="142.1">86</text>
<text x="203.3" y="142.1">34</text>
<text x="303.8" y="139.6">88</text>
<text x="108.2" y="144.6">36</text>
<text x="108.2" y="149.7">38</text>
<text x="153.9" y="147.2">84</text>
<text x="203.3" y="147.2">36</text>
<text x="303.8" y="144.6">86</text>
<text x="303.8" y="149.7">84</text>
<text x="108.2" y="154.8">40</text>
<text x="153.9" y="152.3">82</text>
<text x="203.3" y="152.3">38</text>
<text x="303.8" y="154.8">82</text>
<text x="108.2" y="159.9">42</text>
<text x="153.9" y="157.3">80</text>
<text x="203.3" y="157.3">40</text>
<text x="303.8" y="159.9">80</text>
<text x="108.2" y="165">44</text>
<text x="153.9" y="162.4">78</text>
<text x="153.9" y="167.5">76</text>
<text x="203.3" y="167.5">44</text>
<text x="203.3" y="162.4">42</text>
<text x="303.8" y="165">78</text>
<text x="108.2" y="170">46</text>
<text x="153.9" y="172.6">74</text>
<text x="203.3" y="172.6">46</text>
<text x="303.8" y="170">76</text>
<text x="108.2" y="175.1">48</text>
<text x="153.9" y="177.7">72</text>
<text x="203.3" y="177.7">48</text>
<text x="303.8" y="175.1">74</text>
<text x="108.2" y="180.2">50</text>
<text x="108.2" y="185.3">52</text>
<text x="153.9" y="182.7">70</text>
<text x="203.3" y="182.7">50</text>
<text x="303.5" y="181.5">72</text>
<text x="108.2" y="190.4">54</text>
<text x="153.9" y="187.8">68</text>
<text x="203.6" y="189.1">52</text>
<text x="303.5" y="186.5">70</text>
<text x="303.5" y="191.6">68</text>
<text x="108.2" y="195.4">56</text>
<text x="153.9" y="192.9">66</text>
<text x="153.9" y="198">64</text>
<text x="203.6" y="194.2">54</text>
<text x="303.5" y="196.7">66</text>
<text x="108.2" y="200.5">58</text>
<text x="153.9" y="203.1">62</text>
<text x="203.3" y="203.1">58</text>
<text x="203.6" y="199.2">56</text>
<text x="303.5" y="201.8">64</text>
<text x="303.8" y="205.6">62</text>
</g>
</svg>
